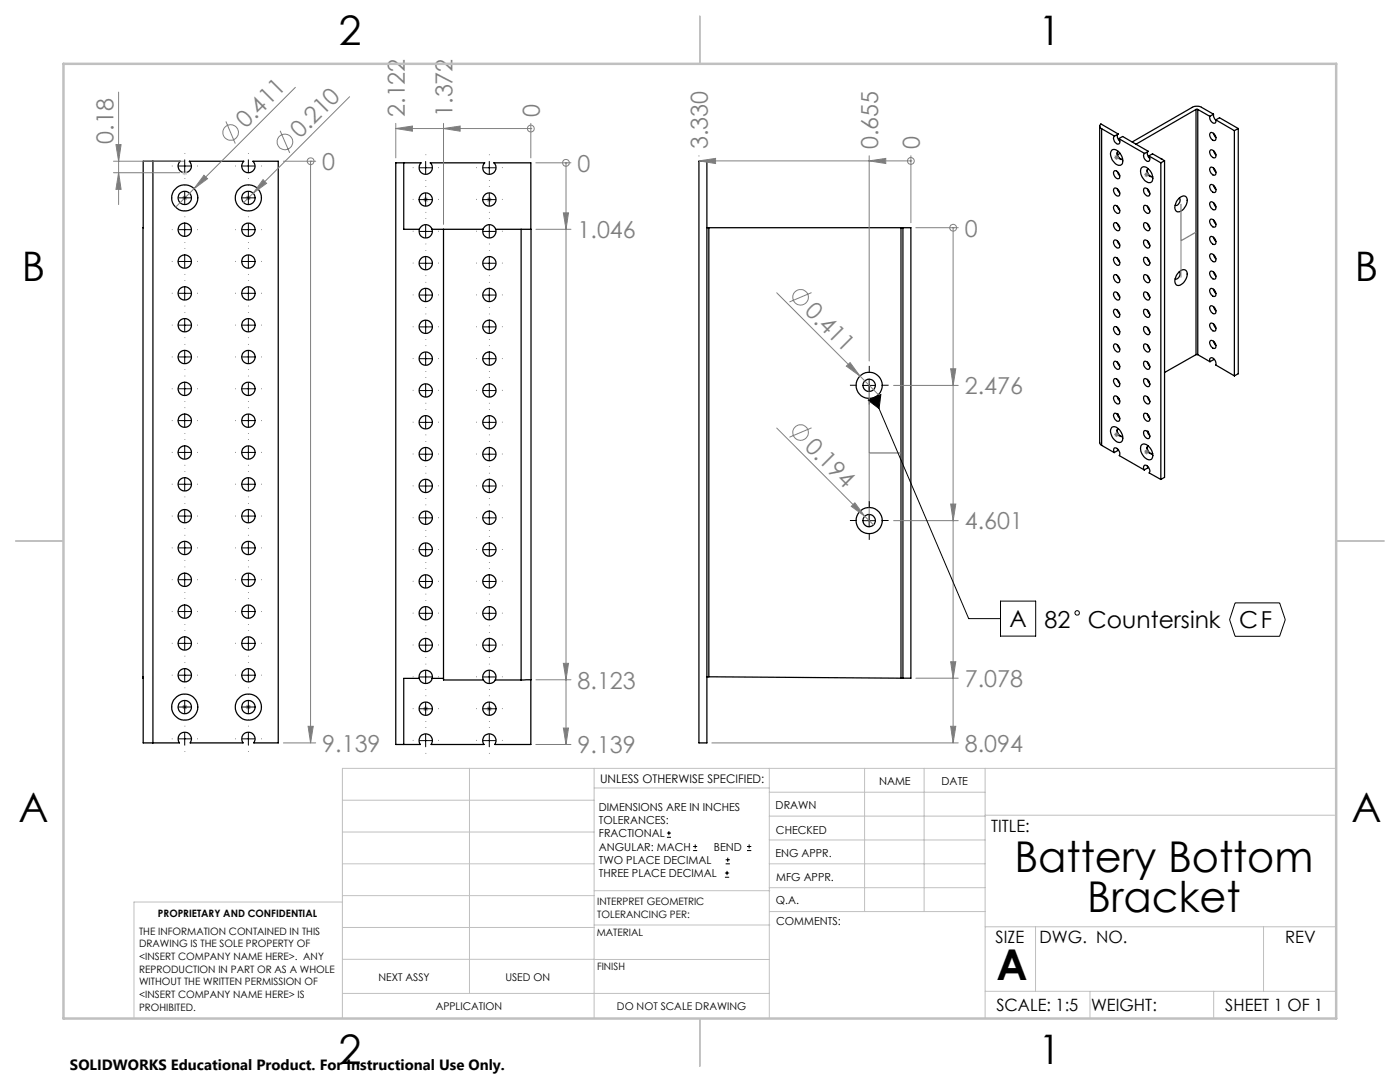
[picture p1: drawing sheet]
<svg xmlns="http://www.w3.org/2000/svg" width="279mm" height="216mm" viewBox="0 0 279 216" stroke-linecap="round" stroke-linejoin="round" font-family="sans-serif">
<g fill="none" stroke="#000" stroke-width=".25">
<path d="M30.5 32.2h5.4a1.33 1.33 0 0 0 0 1.9 1.33 1.33 0 0 0 1.9 0 1.33 1.33 0 0 0 0-1.9h10.8a1.33 1.33 0 0 0 0 1.9 1.33 1.33 0 0 0 1.9 0 1.33 1.33 0 0 0 0-1.9h5v116h-4.8a1.34 1.34 0 0 0-.2-1.7 1.34 1.34 0 0 0-1.8 0 1.34 1.34 0 0 0-.2 1.7h-10.5a1.34 1.34 0 0 0-.2-1.7 1.34 1.34 0 0 0-1.8 0 1.34 1.34 0 0 0-.2 1.7h-5.3M30.5 32.2h-1.9v103.1M30.5 32.2v116M80.6 32.5v13.3h3.1M139.5 32.2h1.6v116h-1.6zM219.5 25.2v63.1l.4 .6M219.9 25.7a.55 .55 0 0 1-.2-1l3.5 2-.8 .5M219.9 25.7v63.2M219.9 25.7l2.5 1.5M221.9 29.9a1.81 1.81 0 0 1 2.1 1.7 .9 .9 0 0 1 .1 .9 .9 .9 0 0 1-.9 .5 2.29 2.29 0 0 1-1.4-2.9zM222.4 27.2a1.01 1.01 0 0 0 .9 1.5l.2-.4-.2-.6M222.4 34.1a1.04 1.04 0 0 1 .9 1.5 1.02 1.02 0 0 1-.9-1.5z"/>
<path d="M222.4 37.5a1.04 1.04 0 0 1 .9 1.6 1.02 1.02 0 0 1-.9-1.6zM223 34.2l.5 .9M223 37.7l.5 .8M223.1 26.8a1 1 0 0 0 .4 1.4M223.1 30.2a1.06 1.06 0 0 0 .9 1.5M223.2 30.2a.97 .97 0 0 0-.1 1.1 .97 .97 0 0 0 .9 .4M223.3 27.7l5.1 2.9M223.3 27.7l.7-.5 5.2 3-.8 .4M223.5 30.6l-.5 .3M227.9 33.4a1.77 1.77 0 0 1 2.1 1.6 .9 .9 0 0 1 0 1 .9 .9 0 0 1-.8 .4 2.37 2.37 0 0 1-1.4-2.9zM228.4 37.5a1.04 1.04 0 0 1 .9 1.6 1.02 1.02 0 0 1-.9-1.6zM228.4 30.6a1.01 1.01 0 0 0 .9 1.6l.2-.5-.2-.6"/>
<path d="M229 37.7l.4 .8M229.1 30.2a1.07 1.07 0 0 0 .3 1.4M229.1 33.7a1.02 1.02 0 0 0 .9 1.5M229.2 33.7a.97 .97 0 0 0-.1 1 .97 .97 0 0 0 .9 .5M229.3 31.1l2.4 1.4M229.3 31.1l.7-.4 2.4 1.4M231.7 31.6h.1M231.7 32.5v63.2M232.4 32.1v63.1l-.7 .5M232.4 32.1l-.7 .4M235.2 39.7a.99 .99 0 0 1 1.7-.2 2.35 2.35 0 0 1-1.7 2.8 .91 .91 0 0 1-.6-1.4zM235.3 39.5a.91 .91 0 0 1 .1 1 .91 .91 0 0 1-.9 .5"/>
<path d="M238.7 21.8h.3M238.7 21.8l-12 7M238.7 21.8v49M239 21.8l2.4 1.4M239 21.8v49M241.4 23.2a1.08 1.08 0 0 0 1.1 1.4l.1-.7M241.6 36.8a1.04 1.04 0 0 1 .9 1.6 1.02 1.02 0 0 1-.9-1.6zM241.6 33.4a1.04 1.04 0 0 1 .9 1.5 1.02 1.02 0 0 1-.9-1.5zM241.6 29.9a1.04 1.04 0 0 1 .9 1.6 1.02 1.02 0 0 1-.9-1.6zM241.6 26.5a1.04 1.04 0 0 1 .9 1.5 1.02 1.02 0 0 1-.9-1.5zM242.2 22.8l-2.4-1.4a2.09 2.09 0 0 0-1.9 0l-11.9 6.9M242.2 22.8l.1 .6 .4 .6"/>
<path d="M242.2 26.6l.5 .8M242.2 30.1l.5 .8M242.2 33.5l.5 .9M242.2 37l.5 .8M242.2 22.8l-.8 .4M242.6 23.9l3.7 2.2M242.6 23.9l.8-.4 3.7 2.1M246.3 26.1v48.9M247.1 25.6l-.8 .5M247.1 25.6v49l-.8 .4M83.7 45.8a1.33 1.33 0 0 0 1.2 1.7 1.33 1.33 0 0 0 1.3-1.7M83.7 45.8a1.33 1.33 0 0 1 1.2-1 1.33 1.33 0 0 1 1.3 1"/>
<path d="M86.2 45.8h10.2M88.5 45.8v89.9h8M96.4 45.8a1.33 1.33 0 0 0 1.2 1.7 1.33 1.33 0 0 0 1.3-1.7M96.4 45.8a1.33 1.33 0 0 1 1.2-1 1.33 1.33 0 0 1 1.3 1M98.9 45.8h5.1M104 45.8h2v89.8l-2 .1M104 45.8v89.9M105.9 45.8v-13.3h-7.3a1.33 1.33 0 0 1 0 1.9 1.33 1.33 0 0 1-1.9 0 1.33 1.33 0 0 1 0-1.9h-10.8a1.33 1.33 0 0 1 0 1.9 1.33 1.33 0 0 1-1.9 0 1.33 1.33 0 0 1 0-1.9h-5v116.1h4.9a1.34 1.34 0 0 1 .2-1.8 1.34 1.34 0 0 1 1.8 0 1.34 1.34 0 0 1 .1 1.8h10.6a1.34 1.34 0 0 1 .2-1.8 1.34 1.34 0 0 1 1.8 0 1.34 1.34 0 0 1 .1 1.8h7.2v-13M141.1 45.4h.4M141.5 45.4h38.3M141.5 45.4v89.6M179.8 45.4h.4"/>
<path d="M179.8 45.4v89.9M180.2 45.4h1.6v89.9h-1.6M180.2 45.4v89.9M222.3 41.1a.82 .82 0 0 1 1.1 .8 .43 .43 0 0 1-.1 .6 .43 .43 0 0 1-.6-.1l-.5-.8zM222.3 44.6a.82 .82 0 0 1 1.1 .8 .43 .43 0 0 1-.1 .6 .43 .43 0 0 1-.6-.2l-.5-.7zM222.3 51.5a.82 .82 0 0 1 1.1 .8 .43 .43 0 0 1-.1 .6 .43 .43 0 0 1-.6-.2l-.5-.7zM222.3 58.4a.82 .82 0 0 1 1.1 .8 .43 .43 0 0 1-.1 .6 .43 .43 0 0 1-.6-.1l-.5-.8zM222.4 47.9a1.04 1.04 0 0 1 .9 1.6 1.02 1.02 0 0 1-.9-1.6zM222.4 54.8a1.04 1.04 0 0 1 .9 1.6 1.04 1.04 0 0 1-.9-1.6zM223 41.1l.5 .9M223 44.6l.5 .8M223 48l.5 .9"/>
<path d="M223 51.5l.5 .9M223 55l.5 .8M223 58.4l.5 .9M228.3 41.1a.94 .94 0 0 1 1 .2 .94 .94 0 0 1 .1 1v.1a.78 .78 0 0 1-.8 0 .78 .78 0 0 1-.4-.8zM228.3 44.6a.94 .94 0 0 1 1 .2 .94 .94 0 0 1 .1 1v.1a.78 .78 0 0 1-.8-.1 .78 .78 0 0 1-.4-.7zM228.3 51.5a.93 .93 0 0 1 .9 .2 .93 .93 0 0 1 .2 1v.1a.78 .78 0 0 1-.8 0 .78 .78 0 0 1-.4-.8zM228.3 58.4a.93 .93 0 0 1 .9 .2 .93 .93 0 0 1 .2 1v.1a.78 .78 0 0 1-.8 0 .78 .78 0 0 1-.4-.8zM228.4 47.9a1.04 1.04 0 0 1 .9 1.6 1.02 1.02 0 0 1-.9-1.6zM228.4 54.8a1.04 1.04 0 0 1 .9 1.6 1.04 1.04 0 0 1-.9-1.6zM229 41.1l.4 .9M229 44.6l.4 .8M229 48l.4 .9"/>
<path d="M229 51.5l.4 .9M229 55l.4 .8M229 58.4l.4 .9M235.2 54.4a.99 .99 0 0 1 1.7-.2 2.4 2.4 0 0 1-1.7 2.8 1.04 1.04 0 0 1-.5-1.8zM235.3 54.2a.91 .91 0 0 1 .1 1 .91 .91 0 0 1-.9 .4M241.5 57.7a.82 .82 0 0 1 1.1 .8 .43 .43 0 0 1-.1 .6 .43 .43 0 0 1-.6-.2l-.5-.7zM241.5 50.8a.82 .82 0 0 1 1.1 .8 .43 .43 0 0 1-.1 .6 .43 .43 0 0 1-.6-.2l-.5-.7zM241.5 47.3a.82 .82 0 0 1 1.1 .9 .43 .43 0 0 1-.1 .6 .43 .43 0 0 1-.6-.2l-.5-.8zM241.5 43.9a.82 .82 0 0 1 1.1 .8 .43 .43 0 0 1-.1 .6 .43 .43 0 0 1-.6-.2l-.5-.7zM241.5 40.4a.82 .82 0 0 1 1.1 .8 .43 .43 0 0 1-.1 .6 .43 .43 0 0 1-.6-.1l-.5-.8zM241.6 54.1a1.04 1.04 0 0 1 .9 1.6 1.04 1.04 0 0 1-.9-1.6zM242.2 40.4l.5 .9"/>
<path d="M242.2 43.9l.5 .8M242.2 47.3l.5 .9M242.2 50.8l.5 .8M242.2 54.3l.5 .8M242.2 57.7l.5 .9M222.3 68.8a.82 .82 0 0 1 1.1 .8 .43 .43 0 0 1-.1 .6 .43 .43 0 0 1-.6-.2l-.5-.7zM222.3 72.2a.82 .82 0 0 1 1.1 .9 .43 .43 0 0 1-.1 .6 .43 .43 0 0 1-.6-.2l-.5-.8zM222.4 61.7a1.04 1.04 0 0 1 .9 1.6 1.04 1.04 0 0 1-.9-1.6zM222.4 65.2a1.04 1.04 0 0 1 .9 1.5 1.04 1.04 0 0 1-.9-1.5zM222.4 75.6a1.04 1.04 0 0 1 .9 1.5 1.04 1.04 0 0 1-.9-1.5zM222.4 79a1.04 1.04 0 0 1 .9 1.6 1.04 1.04 0 0 1-.9-1.6zM223 61.9l.5 .8"/>
<path d="M223 65.3l.5 .9M223 68.8l.5 .8M223 72.2l.5 .9M223 75.7l.5 .9M223 79.2l.5 .8M223.3 79.5l-.1 .1M228.3 68.8a.93 .93 0 0 1 .9 .2 .93 .93 0 0 1 .2 1v.1a.78 .78 0 0 1-.8-.1 .78 .78 0 0 1-.4-.7zM228.3 72.2a.93 .93 0 0 1 .9 .2 .93 .93 0 0 1 .2 1v.2a.78 .78 0 0 1-.8-.1 .78 .78 0 0 1-.4-.8zM228.4 61.7a1.04 1.04 0 0 1 .9 1.6 1.04 1.04 0 0 1-.9-1.6zM228.4 65.2a1.04 1.04 0 0 1 .9 1.5 1.04 1.04 0 0 1-.9-1.5zM228.4 75.6a1.04 1.04 0 0 1 .9 1.5 1.04 1.04 0 0 1-.9-1.5zM228.4 79a1.04 1.04 0 0 1 .9 1.6 1.04 1.04 0 0 1-.9-1.6z"/>
<path d="M229 61.9l.4 .8M229 65.3l.4 .9M229 68.8l.4 .8M229 72.2l.4 .9M229 75.7l.4 .9M229 79.2l.4 .8M229.3 76.1l-.1 .1M238.7 70.8h.3M238.7 70.8l-6.3 3.5M239 70.8l2.5 1.4M241.5 72.2a.53 .53 0 0 1 .2-.8 .53 .53 0 0 1 .7 .4l.2 .5v.5l3.7 2.2M241.5 68.1a.82 .82 0 0 1 1.1 .8 .43 .43 0 0 1-.1 .6 .43 .43 0 0 1-.6-.2l-.5-.7z"/>
<path d="M241.6 64.5a1.04 1.04 0 0 1 .9 1.5 1.04 1.04 0 0 1-.9-1.5zM241.6 61a1.04 1.04 0 0 1 .9 1.6 1.04 1.04 0 0 1-.9-1.6zM242.2 61.2l.5 .8M242.2 64.6l.5 .9M242.2 68.1l.5 .8M242.2 71.5v.3l-.7 .4M219.9 88.9l2.5 1.4M221.9 85.2a1.82 1.82 0 0 1 2.1 1.7 .9 .9 0 0 1 .1 .9 .9 .9 0 0 1-.9 .5 2.27 2.27 0 0 1-1.4-2.9zM222.4 90.3a.5 .5 0 0 1-.1-.7 .5 .5 0 0 1 .7-.1 1.15 1.15 0 0 1 .4 1.4l5 2.9M222.4 82.5a1.04 1.04 0 0 1 .9 1.5 1.04 1.04 0 0 1-.9-1.5zM223 82.6h.1M223 82.6l.1 .5 .4 .4"/>
<path d="M223 89.5l.1 .4-.7 .4M223.1 85.5a1.06 1.06 0 0 0 .9 1.6M223.2 85.5a.95 .95 0 0 0-.1 1.1 .95 .95 0 0 0 .9 .4M227.8 88.8a1.05 1.05 0 0 1 1.6 .4 1.88 1.88 0 0 1 .4 2.5 1.82 1.82 0 0 1-2.1-1.7l-.1-.5zM228.4 93.8a.49 .49 0 0 1-.2-.7 .49 .49 0 0 1 .7-.1 1.13 1.13 0 0 1 .4 1.4l2.4 1.3M228.4 82.5a1.04 1.04 0 0 1 .9 1.5 1.04 1.04 0 0 1-.9-1.5zM228.4 85.9a1.04 1.04 0 0 1 .9 1.6 1.04 1.04 0 0 1-.9-1.6zM229 82.6l.4 .9M229 86.1h.1M229 86.1l.4 .8M229 93l.1 .3-.7 .5M229.1 89a1.04 1.04 0 0 0 .9 1.5"/>
<path d="M229.2 89a.96 .96 0 0 0 .5 1.6l.3-.1M28.5 135l.1 13.2h1.9M83.6 135.4a1.34 1.34 0 0 1 1.3-1.7 1.34 1.34 0 0 1 1.4 1.7M83.6 135.4a1.34 1.34 0 0 0 1.3 1 1.34 1.34 0 0 0 1.4-1M83.6 135.4h-3v13.2M86.3 135.4h2.2M96.5 135.7a1.33 1.33 0 0 1 1.2-2 1.33 1.33 0 0 1 1.1 2M96.5 135.7a1.34 1.34 0 0 0 2.3 0M98.8 135.7h5.2M141.1 135h.4M141.5 135l38.3 .3M179.8 135.3h.4"/>
<circle cx="36.9" cy="39.5" r="2.6"/>
<circle cx="36.9" cy="39.5" r="1.33"/>
<circle cx="49.6" cy="39.5" r="2.6"/>
<circle cx="49.6" cy="39.5" r="1.33"/>
<circle cx="85" cy="39.8" r="1.32"/>
<circle cx="97.7" cy="39.8" r="1.32"/>
<circle cx="36.9" cy="52.2" r="1.33"/>
<circle cx="36.9" cy="58.6" r="1.33"/>
<circle cx="36.9" cy="45.9" r="1.33"/>
<circle cx="49.6" cy="52.2" r="1.33"/>
<circle cx="49.6" cy="58.5" r="1.33"/>
<circle cx="49.6" cy="45.8" r="1.33"/>
<circle cx="85" cy="58.9" r="1.33"/>
<circle cx="85" cy="52.5" r="1.33"/>
<circle cx="97.7" cy="58.9" r="1.32"/>
<circle cx="97.7" cy="52.5" r="1.32"/>
<circle cx="36.9" cy="71.3" r="1.33"/>
<circle cx="36.9" cy="64.9" r="1.33"/>
<circle cx="36.9" cy="77.6" r="1.33"/>
<circle cx="49.6" cy="77.6" r="1.33"/>
<circle cx="49.6" cy="64.9" r="1.33"/>
<circle cx="49.6" cy="71.2" r="1.33"/>
<circle cx="85" cy="77.9" r="1.33"/>
<circle cx="85" cy="71.6" r="1.33"/>
<circle cx="85" cy="65.2" r="1.33"/>
<circle cx="97.7" cy="65.2" r="1.32"/>
<circle cx="97.7" cy="71.6" r="1.32"/>
<circle cx="97.7" cy="77.9" r="1.32"/>
<circle cx="173.5" cy="76.9" r="2.62"/>
<circle cx="173.5" cy="76.9" r="1.23"/>
<circle cx="36.9" cy="96.7" r="1.33"/>
<circle cx="36.9" cy="84" r="1.33"/>
<circle cx="36.9" cy="90.3" r="1.33"/>
<circle cx="49.6" cy="83.9" r="1.33"/>
<circle cx="49.6" cy="90.3" r="1.33"/>
<circle cx="49.6" cy="96.6" r="1.33"/>
<circle cx="85" cy="84.3" r="1.33"/>
<circle cx="85" cy="97" r="1.33"/>
<circle cx="85" cy="90.6" r="1.33"/>
<circle cx="97.7" cy="90.6" r="1.32"/>
<circle cx="97.7" cy="97" r="1.32"/>
<circle cx="97.7" cy="84.3" r="1.32"/>
<circle cx="36.9" cy="103" r="1.33"/>
<circle cx="36.9" cy="109.4" r="1.33"/>
<circle cx="36.9" cy="115.7" r="1.33"/>
<circle cx="49.6" cy="103" r="1.33"/>
<circle cx="49.6" cy="109.3" r="1.33"/>
<circle cx="49.6" cy="115.7" r="1.33"/>
<circle cx="85" cy="116" r="1.33"/>
<circle cx="85" cy="109.7" r="1.33"/>
<circle cx="85" cy="103.3" r="1.33"/>
<circle cx="97.7" cy="103.3" r="1.32"/>
<circle cx="97.7" cy="109.7" r="1.32"/>
<circle cx="97.7" cy="116" r="1.32"/>
<circle cx="173.5" cy="103.9" r="2.62"/>
<circle cx="173.5" cy="103.9" r="1.23"/>
<circle cx="36.9" cy="122.1" r="1.33"/>
<circle cx="36.9" cy="128.4" r="1.33"/>
<circle cx="36.9" cy="134.8" r="1.33"/>
<circle cx="49.6" cy="134.7" r="1.33"/>
<circle cx="49.6" cy="128.4" r="1.33"/>
<circle cx="49.6" cy="122" r="1.33"/>
<circle cx="85" cy="122.4" r="1.33"/>
<circle cx="85" cy="128.7" r="1.33"/>
<circle cx="97.7" cy="122.4" r="1.32"/>
<circle cx="97.7" cy="128.7" r="1.32"/>
<circle cx="36.9" cy="141.1" r="2.6"/>
<circle cx="36.9" cy="141.1" r="1.33"/>
<circle cx="49.6" cy="141.1" r="2.6"/>
<circle cx="49.6" cy="141.1" r="1.33"/>
<circle cx="85" cy="141.4" r="1.33"/>
<circle cx="97.7" cy="141.4" r="1.33"/>
</g>
<g fill="none" stroke="#808080" stroke-width=".2">
<path d="M23.7 18.4v22.4M58.9 17.4l-20.2 20.2M69.8 19.3l-19.3 19.3M22.6 32.2h14.2M22.6 34.5h13.3M23.1 28.9h1.1l-.5 3.3zM23.7 34.5l.5 3.3h-1.1zM36.4 39.5h1M36.5 39.1l.7 .7M36.9 39v1M38.7 37.6l-3.7 3.7M40.7 35l.7 .7-2.7 1.9z"/>
<path d="M45.1 24.2l1.9 4.4M49.1 39.5h1M49.2 39.1l.7 .7M49.6 39v1M49.9 39.1l-.7 .7M50.5 38.6l-1.9 1.8M52.5 35.8l.7 .8-2.7 2zM55.9 26.1l1.9 4.4M56.6 32.2h6.4M62 32.2h.1M62 32.2v116M79 25.6h26.9"/>
<path d="M79 24.6v6.9M79 25.6l3.3-.4v1zM84.5 39.8h.9M84.6 39.5l.7 .7M84.9 39.3v1M85.3 39.5l-.7 .7M88.5 24.6v20.2M88.5 25.6l3.3-.4v1zM97.2 39.8h.9M97.3 39.5l.7 .7M97.6 39.3v1M98 39.5l-.7 .7"/>
<path d="M105.9 25.6h.1M105.9 24.6v6.9M106.9 32.5h7M113 32.5h.1M113 32.5v116.1M139.5 32.1h42.3M139.5 31.1v.1M139.5 32.1l3.3-.5v1zM173.5 31.1v40.9M173.5 32.1l3.3-.5v1zM181.8 32.1h.1M181.8 31.1v13.3"/>
<path d="M222.4 31.4h.9M222.5 31l.7 .7M222.8 30.9v1M223.2 31l-.7 .7M228.4 34.9h.9M228.5 34.5l.7 .7M228.8 34.4v.9M229.2 34.5l-.7 .7M107 45.8h6.9M112.4 42.5h1.1l-.5 3.3zM155 58.4l16.6 16.6M162 58.4l-4.4 1.9"/>
<path d="M182.8 45.4h8.4M190.2 45.4h.1M190.2 45.4v102.8M235.7 48v7.4M168.9 73.1l.8-.7 1.9 2.6zM171.6 75l3.7 3.7M178.3 76.9h12.9M189.7 73.6h1l-.5 3.3zM155 85.4l17.6 17.6M162 85.4l-4.4 1.8M173.5 90.4v13.5M222.4 86.7h.9"/>
<path d="M222.5 86.4l.7 .7M222.8 86.2v1M223.2 86.4l-.7 .7M228.4 90.2h.9M228.5 89.8l.7 .7M228.8 89.7v1M229.2 89.8l-.7 .7M169.9 101l.7-.7 2 2.7zM172.6 103l1.7 1.7M178.3 103.9h12.9M189.7 100.6h1l-.5 3.3zM107 135.6h6.9"/>
<path d="M112.4 132.4h1.1l-.5 3.2zM182.8 135.3h8.4M189.7 132h1l-.5 3.3zM36.4 141.1h1M36.5 140.7l.7 .7M36.9 140.6v1M37.2 140.7l-.7 .7M49.1 141.1h1M49.2 140.7l.7 .7M49.6 140.6v1M49.9 140.7l-.7 .7M56.6 148.2h6.4"/>
<path d="M61.5 144.9h1l-.5 3.3zM84.5 141.4h.9M84.6 141.1l.7 .7M84.9 140.9v1M85.3 141.1l-.7 .7M97.2 141.4h.9M97.3 141.1l.7 .7M97.6 140.9v1M98 141.1l-.7 .7M106.9 148.6h7M112.4 145.3h1.1l-.5 3.3zM142.1 148.2h49.1"/>
<path d="M189.7 144.9h1l-.5 3.3z"/>
<circle cx="46" cy="26.4" r="1.56"/>
<circle cx="56.9" cy="28.3" r="1.56"/>
<circle cx="62" cy="32.2" r=".68"/>
<circle cx="105.9" cy="25.7" r=".68"/>
<circle cx="112.9" cy="32.5" r=".69"/>
<circle cx="181.8" cy="32.1" r=".68"/>
<circle cx="159.8" cy="59.3" r="1.56"/>
<circle cx="190.2" cy="45.5" r=".67"/>
<circle cx="159.8" cy="86.3" r="1.56"/>
</g>
<g fill="none" stroke="#000" stroke-width=".2">
<path d="M35.6 39.5h2.5M35.6 33.1h2.5M36.9 31.9v2.5M36.9 38.2v2.5M48.3 39.5h2.5M48.3 33.1h2.5M49.6 31.9v2.5M49.6 38.2v2.5M83.7 39.8h2.5M83.7 33.5h2.5M84.9 32.2v2.5M84.9 38.6v2.5"/>
<path d="M96.4 39.8h2.5M96.4 33.5h2.5M97.6 32.2v2.5M97.6 38.6v2.5M35.6 45.8h2.5M35.6 52.2h2.5M35.6 58.5h2.5M36.9 44.6v2.5M36.9 50.9v2.5M36.9 57.3v2.5M48.3 45.8h2.5M48.3 52.2h2.5"/>
<path d="M48.3 58.5h2.5M49.6 44.6v2.5M49.6 50.9v2.5M49.6 57.3v2.5M83.7 52.5h2.5M83.7 58.9h2.5M83.7 46.2h2.5M84.9 44.9v2.5M84.9 51.3v2.5M84.9 57.6v2.5M96.4 52.5h2.5M96.4 58.9h2.5"/>
<path d="M96.4 46.2h2.5M97.6 44.9v2.5M97.6 51.3v2.5M97.6 57.6v2.5M35.6 64.9h2.5M35.6 71.2h2.5M35.6 77.6h2.5M36.9 63.6v2.5M36.9 70v2.5M36.9 76.3v2.5M48.3 64.9h2.5M48.3 71.2h2.5"/>
<path d="M48.3 77.6h2.5M49.6 63.6v2.5M49.6 70v2.5M49.6 76.3v2.5M83.7 65.2h2.5M83.7 71.6h2.5M83.7 77.9h2.5M84.9 64v2.5M84.9 70.3v2.5M84.9 76.7v2.5M96.4 65.2h2.5M96.4 71.6h2.5"/>
<path d="M96.4 77.9h2.5M97.6 64v2.5M97.6 70.3v2.5M97.6 76.7v2.5M172.2 76.9h2.5M173.2 79.8l2.6-1.1-.4 2.8zM173.5 75.6v2.5M174.5 79.3l18.8 44.1h6.4M35.6 83.9h2.5M35.6 90.3h2.5M35.6 96.6h2.5M36.9 82.7v2.5"/>
<path d="M36.9 89v2.5M36.9 95.4v2.5M48.3 83.9h2.5M48.3 90.3h2.5M48.3 96.6h2.5M49.6 82.7v2.5M49.6 89v2.5M49.6 95.4v2.5M83.7 84.3h2.5M83.7 90.6h2.5M83.7 97h2.5M84.9 83v2.5"/>
<path d="M84.9 89.4v2.5M84.9 95.7v2.5M96.4 84.3h2.5M96.4 90.6h2.5M96.4 97h2.5M97.6 83v2.5M97.6 89.4v2.5M97.6 95.7v2.5M35.6 103h2.5M35.6 109.3h2.5M35.6 115.7h2.5M36.9 101.7v2.5"/>
<path d="M36.9 108.1v2.5M36.9 114.4v2.5M48.3 103h2.5M48.3 109.3h2.5M48.3 115.7h2.5M49.6 101.7v2.5M49.6 108.1v2.5M49.6 114.4v2.5M83.7 103.3h2.5M83.7 109.7h2.5M83.7 116h2.5M84.9 102.1v2.5"/>
<path d="M84.9 108.4v2.5M84.9 114.8v2.5M96.4 103.3h2.5M96.4 109.7h2.5M96.4 116h2.5M97.6 102.1v2.5M97.6 108.4v2.5M97.6 114.8v2.5M172.2 103.9h2.5M173.5 102.6v2.5M199.7 119.9h7v7h-7zM35.6 122h2.5"/>
<path d="M35.6 128.4h2.5M35.6 134.7h2.5M36.9 120.8v2.5M36.9 127.1v2.5M36.9 133.5v2.5M36.9 139.8v2.5M48.3 122h2.5M48.3 128.4h2.5M48.3 134.7h2.5M49.6 120.8v2.5M49.6 127.1v2.5M49.6 133.5v2.5"/>
<path d="M49.6 139.8v2.5M83.7 122.4h2.5M83.7 128.7h2.5M83.7 135.1h2.5M84.9 121.1v2.5M84.9 127.5v2.5M84.9 133.8v2.5M96.4 122.4h2.5M96.4 128.7h2.5M96.4 135.1h2.5M97.6 121.1v2.5M97.6 127.5v2.5"/>
<path d="M97.6 133.8v2.5M246.5 120.3h8.9l1.1 3.3-1.1 3.4h-8.9l-1.1-3.4zM35.6 141.1h2.5M35.6 147.4h2.5M36.9 146.2v2.5M48.3 141.1h2.5M48.3 147.4h2.5M49.6 146.2v2.5M83.7 141.4h2.5M83.7 147.8h2.5M84.9 140.2v2.5M84.9 146.5v2.5"/>
<path d="M96.4 141.4h2.5M96.4 147.8h2.5M97.6 140.2v2.5M97.6 146.5v2.5M133.1 167.1h.8M133.1 166.2h.8M133.5 165.8v.9M138.3 169.7h.8M138.3 168.9h.8M138.7 168.5v.8M144.7 175h.8M144.7 174.2h.8"/>
<path d="M144.8 172.4h.9M144.8 171.6h.9M145.1 173.8v.8M145.2 171.1v.9M149.1 169.7h.8M149.1 168.9h.8M149.5 168.5v.8"/>
<circle cx="215" cy="122.3" r=".44"/>
</g>
<g fill="none" stroke="#c0c0c0" stroke-width=".2">
<path d="M36.4 34.5h1M36.5 34.1l.7 .7M36.9 34v1M37.2 34.1l-.7 .7M68.3 159.7h50.3M93.7 153.3v44.9M118.6 153.3v49.9M118.6 157.2h34.9M153.5 153.3v49.9M153.5 158.1h43.1M172.5 153.3v28.6M184.4 153.3v28.6"/>
<path d="M196.6 153.3v49.9M266.7 153.3h-198.4v49.9M68.3 178.7h50.3M68.3 172.4h50.3M68.3 166h50.3M68.3 180h-41.6v23.2M118.6 177.7h35M153.5 167.6h43.1M153.5 162.8h43.1M153.5 172.4h43.1M153.5 177.1h43.1M196.6 162.7h70.1"/>
<path d="M68.3 198.2h85.2M68.3 191.4l85.2 .1M68.3 185.1h50.3M118.6 184.6h35M153.6 181.9h43M196.6 197.8h70.1M196.6 184.9h70.1M206.7 184.9v12.9M217.5 197.8v5.4M242.2 197.8v5.4M252.2 184.9v12.9"/>
</g>
<g fill="none" stroke="#000" stroke-width=".2" stroke-dasharray="15.2 1.3 1.3 1.3" stroke-linecap="butt">
<path d="M34.4 39.5h-.1M34.4 33.1h-.1M36.9 37v-.1M36.9 30.6v-.1M36.9 35.6v.1M39.4 39.5h.1M39.4 33.1h.1M47.1 39.5h-.1M47.1 33.1h-.1M49.6 37v-.1M49.6 30.6v-.1M49.6 35.6v.1"/>
<path d="M52.1 39.5h.1M52.1 33.1h.1M82.5 39.8h-.1M82.5 33.4h-.1M85 37.3v-.1M85 35.9v.1M87.5 39.8h.1M87.5 33.4h.1M95.2 39.8h-.1M95.2 33.4h-.1M97.7 37.3v-.1M97.7 35.9v.1"/>
<path d="M100.2 39.8h.1M100.2 33.4h.1M34.4 45.8h-.1M34.4 52.2h-.1M34.4 58.5h-.1M36.9 43.3v-.1M36.9 48.3v.1M36.9 42v.1M36.9 49.7v-.1M36.9 54.7v.1M36.9 56v-.1M39.4 45.8h.1"/>
<path d="M39.4 52.2h.1M39.4 58.5h.1M47.1 45.8h-.1M47.1 52.2h-.1M47.1 58.5h-.1M49.6 43.3v-.1M49.6 48.3v.1M49.6 42v.1M49.6 49.7v-.1M49.6 54.7v.1M49.6 56v-.1M52.1 45.8h.1"/>
<path d="M52.1 52.2h.1M52.1 58.5h.1M82.5 52.5h-.1M82.5 58.8h-.1M82.5 46.1h-.1M85 42.3v.1M85 50v-.1M85 55v.1M85 48.6v.1M87.5 52.5h.1M87.5 58.8h.1M87.5 46.1h.1"/>
<path d="M95.2 52.5h-.1M95.2 58.8h-.1M95.2 46.1h-.1M97.7 42.3v.1M97.7 50v-.1M97.7 55v.1M97.7 48.6v.1M100.2 52.5h.1M100.2 58.8h.1M100.2 46.1h.1M34.4 64.9h-.1M34.4 71.2h-.1"/>
<path d="M34.4 77.6h-.1M36.9 61v.1M36.9 62.4v-.1M36.9 67.4v.1M36.9 68.7v-.1M36.9 73.7v.1M36.9 75.1v-.1M39.4 64.9h.1M39.4 71.2h.1M39.4 77.6h.1M47.1 64.9h-.1M47.1 71.2h-.1"/>
<path d="M47.1 77.6h-.1M49.6 61v.1M49.6 62.4v-.1M49.6 67.4v.1M49.6 68.7v-.1M49.6 73.7v.1M49.6 75.1v-.1M52.1 64.9h.1M52.1 71.2h.1M52.1 77.6h.1M82.5 65.2h-.1M82.5 71.5h-.1"/>
<path d="M82.5 77.9h-.1M85 61.3v.1M85 62.7v-.1M85 67.7v.1M85 74v.1M85 75.4v-.1M87.5 65.2h.1M87.5 71.5h.1M87.5 77.9h.1M95.2 65.2h-.1M95.2 71.5h-.1M95.2 77.9h-.1"/>
<path d="M97.7 61.3v.1M97.7 62.7v-.1M97.7 67.7v.1M97.7 74v.1M97.7 75.4v-.1M100.2 65.2h.1M100.2 71.5h.1M100.2 77.9h.1M171 76.9h-1.4M173.5 74.4v-1.4M173.5 79.4v1.3M176 76.9h1.3"/>
<path d="M34.4 83.9h-.1M34.4 90.3h-.1M34.4 96.6h-.1M36.9 80.1v.1M36.9 81.4v-.1M36.9 86.4v.1M36.9 87.8v-.1M36.9 92.8v.1M36.9 94.1v-.1M36.9 99.1v.1M39.4 83.9h.1M39.4 90.3h.1"/>
<path d="M39.4 96.6h.1M47.1 83.9h-.1M47.1 90.3h-.1M47.1 96.6h-.1M49.6 80.1v.1M49.6 81.4v-.1M49.6 86.4v.1M49.6 87.8v-.1M49.6 92.8v.1M49.6 94.1v-.1M49.6 99.1v.1M52.1 83.9h.1"/>
<path d="M52.1 90.3h.1M52.1 96.6h.1M82.5 84.2h-.1M82.5 90.6h-.1M82.5 96.9h-.1M85 80.4v.1M85 86.7v.1M85 88.1v-.1M85 93.1v.1M85 99.4v.1M87.5 84.2h.1M87.5 90.6h.1"/>
<path d="M87.5 96.9h.1M95.2 84.2h-.1M95.2 90.6h-.1M95.2 96.9h-.1M97.7 80.4v.1M97.7 86.7v.1M97.7 88.1v-.1M97.7 93.1v.1M97.7 99.4v.1M100.2 84.2h.1M100.2 90.6h.1M100.2 96.9h.1"/>
<path d="M34.4 103h-.1M34.4 109.3h-.1M34.4 115.7h-.1M36.9 100.5v-.1M36.9 105.5v.1M36.9 106.8v-.1M36.9 111.8v.1M36.9 113.2v-.1M36.9 118.2v.1M36.9 119.5v-.1M39.4 103h.1M39.4 109.3h.1"/>
<path d="M39.4 115.7h.1M47.1 103h-.1M47.1 109.3h-.1M47.1 115.7h-.1M49.6 100.5v-.1M49.6 105.5v.1M49.6 106.8v-.1M49.6 111.8v.1M49.6 113.2v-.1M49.6 118.2v.1M49.6 119.5v-.1M52.1 103h.1"/>
<path d="M52.1 109.3h.1M52.1 115.7h.1M82.5 103.3h-.1M82.5 109.6h-.1M82.5 116h-.1M85 100.8v-.1M85 105.8v.1M85 112.1v.1M85 113.5v-.1M85 118.5v.1M87.5 103.3h.1M87.5 109.6h.1"/>
<path d="M87.5 116h.1M95.2 103.3h-.1M95.2 109.6h-.1M95.2 116h-.1M97.7 100.8v-.1M97.7 105.8v.1M97.7 112.1v.1M97.7 113.5v-.1M97.7 118.5v.1M100.2 103.3h.1M100.2 109.6h.1M100.2 116h.1"/>
<path d="M171 103.9h-1.4M173.5 101.4v-1.4M173.5 106.4v1.3M176 103.9h1.3M34.4 122h-.1M34.4 128.4h-.1M34.4 134.7h-.1M36.9 138.6v-.1M36.9 124.5v.1M36.9 125.9v-.1M36.9 130.9v.1M36.9 132.2v-.1"/>
<path d="M36.9 137.2v.1M39.4 122h.1M39.4 128.4h.1M39.4 134.7h.1M47.1 122h-.1M47.1 128.4h-.1M47.1 134.7h-.1M49.6 138.6v-.1M49.6 124.5v.1M49.6 125.9v-.1M49.6 130.9v.1M49.6 132.2v-.1"/>
<path d="M49.6 137.2v.1M52.1 122h.1M52.1 128.4h.1M52.1 134.7h.1M82.5 122.3h-.1M82.5 128.7h-.1M82.5 135h-.1M85 138.9v-.1M85 124.8v.1M85 126.2v-.1M85 131.2v.1M85 137.5v.1"/>
<path d="M87.5 122.3h.1M87.5 128.7h.1M87.5 135h.1M95.2 122.3h-.1M95.2 128.7h-.1M95.2 135h-.1M97.7 138.9v-.1M97.7 124.8v.1M97.7 126.2v-.1M97.7 131.2v.1M97.7 137.5v.1M100.2 122.3h.1"/>
<path d="M100.2 128.7h.1M100.2 135h.1M34.4 141.1h-.1M34.4 147.4h-.1M36.9 143.6v.1M36.9 144.9v-.1M36.9 149.9v.1M39.4 141.1h.1M39.4 147.4h.1M47.1 141.1h-.1M47.1 147.4h-.1M49.6 143.6v.1"/>
<path d="M49.6 144.9v-.1M49.6 149.9v.1M52.1 141.1h.1M52.1 147.4h.1M82.5 141.4h-.1M82.5 147.7h-.1M85 143.9v.1M85 150.2v.1M87.5 141.4h.1M87.5 147.7h.1M95.2 141.4h-.1M95.2 147.7h-.1"/>
<path d="M97.7 143.9v.1M97.7 150.2v.1M100.2 141.4h.1M100.2 147.7h.1"/>
</g>
<path d="M235.7 40.7v7.3l3-1.7M173.5 76.9v13.5h6.3" fill="none" stroke="#808080" stroke-width=".25"/>
<path d="M139.7 3.2v9.5M3.1 107.9h9.6M266.7 107.9h9.5M139.7 203.2v9.6" fill="none" stroke="#c0c0c0" stroke-width=".25"/>
<path d="M12.7 12.7h254v190.5h-254z" fill="none" stroke="#c0c0c0" stroke-width=".5"/>
<g fill="#808080">
<path d="M52.5 35.8l.7 .8-2.7 2z"/>
<path d="M40.7 35l.7 .7-2.7 1.9z"/>
<path d="M61.5 144.9h1l-.5 3.3zM189.7 73.6h1l-.5 3.3zM189.7 100.6h1l-.5 3.3zM189.7 132h1l-.5 3.3zM189.7 144.9h1l-.5 3.3zM112.4 42.5h1.1l-.5 3.3zM112.4 132.4h1.1l-.5 3.2zM112.4 145.3h1.1l-.5 3.3z"/>
<path d="M173.5 32.1l3.3-.5v1zM139.5 32.1l3.3-.5v1zM88.5 25.6l3.3-.4v1zM79 25.6l3.3-.4v1z"/>
<path d="M23.1 28.9h1.1l-.5 3.3zM23.7 34.5l.5 3.3h-1.1z"/>
</g>
<path d="M173.2 79.8l2.6-1.1-.4 2.8z" fill="#000"/>
<g fill="#808080">
<path d="M169.9 101l.7-.7 2 2.7z"/>
<path d="M168.9 73.1l.8-.7 1.9 2.6z"/>
</g>
<g font-size="8.5">
<text x="202.4" y="173.9">Battery Bottom</text>
<text x="217" y="182">Bracket</text>
<text x="198.9" y="195.5">A</text>
</g>
<g font-size="8.1">
<text x="67.6" y="8.9">2</text>
<text x="207.3" y="8.9">1</text>
<text x="4.4" y="56.1">B</text>
<text x="270.4" y="56.1">B</text>
<text x="3.7" y="164.1">A</text>
<text x="269.7" y="164.1">A</text>
<text x="67.6" y="212.4">2</text>
<text x="207.3" y="212.4">1</text>
</g>
<g font-size="4.7" fill="#808080">
<text x="80.8" y="23.3" transform="rotate(-90 80.8 23.3)">2.122</text>
<text x="90.3" y="23.3" transform="rotate(-90 90.3 23.3)">1.372</text>
<text x="107.7" y="23.3" transform="rotate(-90 107.7 23.3)">0</text>
<text x="22.7" y="28.7" transform="rotate(-90 22.7 28.7)">0.18</text>
<text x="49.1" y="25.8" transform="rotate(-45 49.1 25.8)">0.411</text>
<text x="59.9" y="27.7" transform="rotate(-45 59.9 27.7)">0.210</text>
<text x="141.3" y="29.8" transform="rotate(-90 141.3 29.8)">3.330</text>
<text x="175.2" y="29.8" transform="rotate(-90 175.2 29.8)">0.655</text>
<text x="183.6" y="29.8" transform="rotate(-90 183.6 29.8)">0</text>
<text x="64.3" y="33.9">0</text>
<text x="115.3" y="34.2">0</text>
<text x="115.3" y="47.5">1.046</text>
<text x="192.5" y="47.2">0</text>
<text x="160.4" y="62.3" transform="rotate(45 160.4 62.3)">0.411</text>
<text x="192.5" y="78.6">2.476</text>
<text x="160.4" y="89.3" transform="rotate(45 160.4 89.3)">0.194</text>
<text x="192.5" y="105.6">4.601</text>
<text x="115.3" y="137.4">8.123</text>
<text x="192.5" y="137.1">7.078</text>
<text x="64.3" y="150">9.139</text>
<text x="192.5" y="150">8.094</text>
<text x="115.3" y="150.3">9.139</text>
</g>
<g font-size="4.7">
<text x="201.5" y="125.2">A</text>
<text x="208.4" y="125.3">82</text>
<text x="217.1" y="125.3">Countersink</text>
<text x="247.3" y="125.3">CF</text>
</g>
<g font-size="3.4">
<text x="197.8" y="166">TITLE:</text>
<text x="198.7" y="188.1">SIZE</text>
<text x="207.5" y="188.1">DWG. NO.</text>
<text x="256.5" y="188.2">REV</text>
<text x="198.8" y="201.7">SCALE: 1:5</text>
<text x="217.7" y="201.8">WEIGHT:</text>
<text x="244.5" y="201.7">SHEET 1 OF 1</text>
</g>
<text font-size="3" x="14" y="213.5">SOLIDWORKS Educational Product. For Instructional Use Only.</text>
<text font-size="2.4" x="119.8" y="156.2">UNLESS OTHERWISE SPECIFIED:</text>
<g font-size="2.2">
<text x="119.5" y="161.8">DIMENSIONS ARE IN INCHES</text>
<text x="154.8" y="161.4">DRAWN</text>
<text x="175.4" y="156.6">NAME</text>
<text x="187.9" y="156.7">DATE</text>
<text x="119.5" y="164.4">TOLERANCES:</text>
<text x="119.5" y="167.1">FRACTIONAL</text>
<text x="154.9" y="166.3">CHECKED</text>
<text x="119.5" y="169.7">ANGULAR: MACH</text>
<text x="119.5" y="172.4">TWO PLACE DECIMAL</text>
<text x="142.5" y="169.7">BEND</text>
<text x="154.8" y="171">ENG APPR.</text>
<text x="119.5" y="175">THREE PLACE DECIMAL</text>
<text x="154.9" y="175.7">MFG APPR.</text>
<text x="154.9" y="180.4">Q.A.</text>
<text x="154.9" y="184.6">COMMENTS:</text>
</g>
<g font-size="2.1">
<text x="75.5" y="195.7">NEXT ASSY</text>
<text x="100.9" y="195.7">USED ON</text>
<text x="86.9" y="201.5">APPLICATION</text>
<text x="123.1" y="201.6">DO NOT SCALE DRAWING</text>
</g>
<g font-size="2">
<text x="31.5" y="182.9">PROPRIETARY AND CONFIDENTIAL</text>
<text x="119.2" y="180.6">INTERPRET GEOMETRIC</text>
<text x="119.2" y="183.1">TOLERANCING PER:</text>
<text x="27.8" y="186.5">THE INFORMATION CONTAINED IN THIS</text>
<text x="27.8" y="189">DRAWING IS THE SOLE PROPERTY OF</text>
<text x="27.8" y="191.6">&lt;INSERT COMPANY NAME HERE&gt;. ANY</text>
<text x="119.1" y="186.7">MATERIAL</text>
<text x="27.8" y="194.1">REPRODUCTION IN PART OR AS A WHOLE</text>
<text x="27.8" y="196.6">WITHOUT THE WRITTEN PERMISSION OF</text>
<text x="119.1" y="193.5">FINISH</text>
<text x="27.8" y="199.1">&lt;INSERT COMPANY NAME HERE&gt; IS</text>
<text x="27.8" y="201.7">PROHIBITED.</text>
</g>
</svg>
